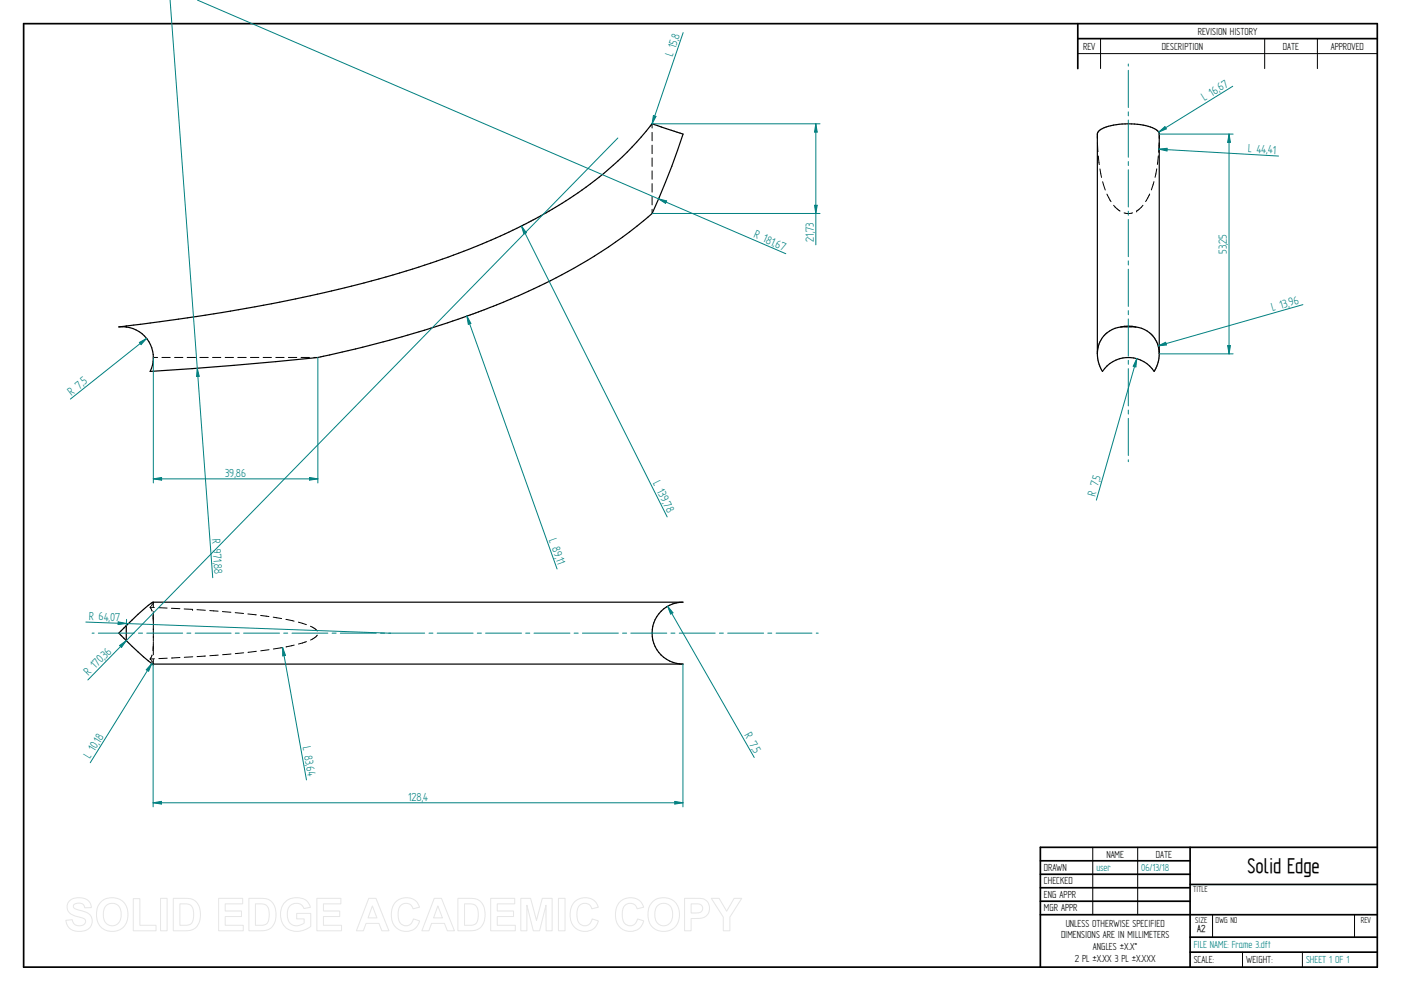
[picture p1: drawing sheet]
<svg xmlns="http://www.w3.org/2000/svg" width="594mm" height="420mm" viewBox="0 0 594 420" stroke-linecap="round" stroke-linejoin="round" font-family="sans-serif">
<g fill="none" stroke="#000" stroke-width=".72">
<path d="M10 10h574v400h-574zM457 10v19.1M457 16.4h127M504.6 359.2v50.8M584 359.2h-142.9v50.8M441.1 365h63.5M441.1 370.7h63.5M441.1 376.4h63.5M504.6 375h79.4M441.1 382.1h63.5M441.1 387.8h142.9M504.6 397.3h79.4"/>
<path d="M504.6 403.7h79.4"/>
</g>
<g fill="none" stroke="#000" stroke-width=".42">
<path d="M466.7 16.4v12.7M536.3 16.4v12.7M558.6 16.4v12.7M457 22.7h127M276.5 52.5v1.8M276.5 56.1v3.6M465.3 56.9v1.8M491.6 56.9v1.8M276.5 61.6v3.6M276.5 67v3.6M276.5 72.4v3.6M276.5 77.9v3.5"/>
<path d="M465.4 60.6l.2 3.7M465.7 66.1l.4 3.7M466.4 71.6l.7 3.6M467.6 77l1.1 3.6M489.3 77l-1.1 3.5M490.5 71.6l-.7 3.6M491.2 66.1l-.4 3.6M491.4 64.2h.1M491.5 60.5l-.1 3.7M276.5 83.3v3.6M276.5 88.7v1.8M469.4 82.3l1.7 3.2"/>
<path d="M472.2 87l2.7 2.5M476.7 90.3l1.7 .3 1.9-.3M482 89.5h.1M484.7 87l-2.7 2.5M487.5 82.3l-1.7 3.2M476.9 138.5h1M479 138.5h1M65 151.6h1.8M68.7 151.6h3.5M74 151.6h3.5M79.4 151.6h3.5M84.7 151.6h3.6"/>
<path d="M90.1 151.6h3.5M95.5 151.6h3.5M100.8 151.6h3.6M106.2 151.6h3.6M111.6 151.6h3.5M117 151.6h3.5M122.3 151.6h3.6M127.7 151.6h3.5M133 151.6h1.8M63.7 257.5l.8 1.6M63.7 257.5l1.7 .1M64 257.1l-.3 .4"/>
<path d="M64.7 256l-.4 .8M64.9 255.3h.1M65 255.4v1.9M65 259.3v3.8M65 255.4v.2M67.3 257.6l3.6 .2M72.7 257.9l3.6 .2M78.1 258.2l3.6 .2M81.7 258.4h.1M83.5 258.5l3.6 .2M88.9 258.9l3.6 .2M94.3 259.3l3.6 .3"/>
<path d="M99.7 259.8l3.6 .3M63.7 279.4l.3 .3M64.5 277.7l-.8 1.7M64.8 261l.2 3.7M65 265v6.9M65 272.2l-.2 3.6M65 273.8v3.8M65 279.6v1.9M65.5 279.3l-1.8 .1M70.9 279.1l-3.6 .1M76.3 278.8l-3.6 .2M81.7 278.5l-3.6 .2"/>
<path d="M87.1 278.1l-3.5 .3M92.5 277.7l-3.5 .3M98 277.3l-3.6 .3M103.3 276.8l-3.5 .3M105.1 260.3l3.6 .4M108.7 276.1l-3.6 .5M110.5 260.9l3.5 .5M114.1 275.5l-3.5 .4M115.9 261.7l3.5 .6M119.5 274.6l-3.6 .6M121.2 262.6l3.5 .8M124.7 273.5l-3.4 .8"/>
<path d="M126.5 263.8l3.4 1M130 272l-3.4 1M131.6 265.5l2 1.1 .9 .9M134.5 269.3l-.5 .7-2.3 1.4M64.3 280.1l.4 .7M64.9 281.6h.1M65 281.3v.1M463.4 359.2v28.6M482.4 359.2v28.6M514.2 387.9v9.4M574.4 387.9v9.4M526.9 403.7v6.3"/>
<path d="M552.3 403.7v6.3"/>
</g>
<g fill="none" stroke="#000" stroke-width=".51">
<path d="M53.5 138.2a674 674 0 0 0 124.1-25 252.1 252.1 0 0 0 69.2-32.6 137 137 0 0 0 29.7-28.1l13.1 4.4a311.4 311.4 0 0 1-13.1 33.7 234.2 234.2 0 0 1-63 37.5 463.2 463.2 0 0 1-78.7 23.5M53.5 138.3v.3M53.5 138.3l-3.1 .3h3.1M53.5 138.6a13.1 13.1 0 0 1 10.2 18.9 1749.9 1749.9 0 0 0 70.9-5.9M475.3 138.6h6.3M475.3 138.6a11.2 11.2 0 0 0-10 11.4M475.3 138.6a13.4 13.4 0 0 1 6.3 0M481.6 138.6a11.2 11.2 0 0 1 10 11.4M465.3 150v-93.1a4.5 4.5 0 0 1 3.7-3.1 30.5 30.5 0 0 1 21.1 1.1l.9 .7 .6 1.3v93.1M465.3 150a14.3 14.3 0 0 0 2.2 7.5 13.1 13.1 0 0 1 21.9 0 14.4 14.4 0 0 0 2.2-7.5M53.5 265.3v6.3M53.5 265.3l7.3-6.9 4.1-3.1h224.7a13.1 13.1 0 0 0-13.1 13.1 13.1 13.1 0 0 0 13.1 13.2h-224.7l-4.1-3.1-7.3-6.9"/>
<path d="M53.5 265.3l-3.1 3.1 3.1 3.2"/>
</g>
<path d="M221.1 95.8l61.8 123.4M221.1 95.8l2.1 2.9-1 .5z" fill="none" stroke="#008080" stroke-width=".42"/>
<path d="M221.1 95.8l2.1 2.9-1 .5z" fill="#008080"/>
<path d="M198 134l38.2 107.2M198 134l1.7 3.1-1.1 .4z" fill="none" stroke="#008080" stroke-width=".42"/>
<path d="M198 134l1.7 3.1-1.1 .4z" fill="#008080"/>
<path d="M65 151.6v53.2M134.8 151.6v53.2M131.3 202.4l3.5 .6-3.5 .6z" fill="none" stroke="#008080" stroke-width=".42"/>
<path d="M131.3 202.4l3.5 .6-3.5 .6z" fill="#008080"/>
<path d="M65 203l3.5-.6v1.2z" fill="none" stroke="#008080" stroke-width=".42"/>
<path d="M65 203l3.5-.6v1.2z" fill="#008080"/>
<path d="M59.1 145.2l3.1-1.7-2.4 2.6zM62.2 143.5l-32.4 25.7M65 203h69.8" fill="none" stroke="#008080" stroke-width=".42"/>
<path d="M59.1 145.2l3.1-1.7-2.4 2.6z" fill="#008080"/>
<path d="M72.1 0l18.1 244.9M83.6 156.1l.9 3.5h-1.2z" fill="none" stroke="#008080" stroke-width=".42"/>
<path d="M83.6 156.1l.9 3.5h-1.2z" fill="#008080"/>
<path d="M276.5 52.5h71.2M345.9 52.5l.6 3.5h-1.1zM276.5 90.5h71.2" fill="none" stroke="#008080" stroke-width=".42"/>
<path d="M345.9 52.5l.6 3.5h-1.1z" fill="#008080"/>
<path d="M345.4 87h1.1l-.6 3.5z" fill="none" stroke="#008080" stroke-width=".42"/>
<path d="M345.4 87h1.1l-.6 3.5z" fill="#008080"/>
<path d="M83.7 0l249.5 107.6M345.9 52.5v51.3M279.3 84.3l3.4 .9-.5 1z" fill="none" stroke="#008080" stroke-width=".42"/>
<path d="M279.3 84.3l3.4 .9-.5 1z" fill="#008080"/>
<path d="M289.7 13.8l-13.2 38.7M277.1 49l1.1 .4-1.7 3.1z" fill="none" stroke="#008080" stroke-width=".42"/>
<path d="M277.1 49l1.1 .4-1.7 3.1z" fill="#008080"/>
<path d="M482 152.1l-17.1 59.9M482 152.1l-.3 3.5-1.2-.3z" fill="none" stroke="#008080" stroke-width=".42"/>
<path d="M482 152.1l-.3 3.5-1.2-.3z" fill="#008080"/>
<path d="M552.5 129.2l-61.4 17.4M491.1 146.6l3.2-1.5 .3 1.2z" fill="none" stroke="#008080" stroke-width=".42"/>
<path d="M491.1 146.6l3.2-1.5 .3 1.2z" fill="#008080"/>
<g fill="none" stroke="#008080" stroke-width=".42">
<path d="M478.4 27.1v.9M478.4 29.8v15.8M522.7 36.6l-31.4 19.4M478.4 47.4v1.7M478.4 50.9v15.8M491.3 56l2.7-2.3 .6 1zM478.4 68.5v1.7M478.4 72v15.8M478.4 89.5v1.8M478.4 93v15.8M478.4 110.6v1.8M478.4 114.1v15.8"/>
<path d="M478.4 131.7v1.7M478.4 135.2v15.8M478.4 152.8v1.7M478.4 156.3v15.8M478.4 173.9v1.7M478.4 177.4v15.7M478.4 194.9v.8"/>
</g>
<path d="M491.3 56l2.7-2.3 .6 1z" fill="#008080"/>
<path d="M491.4 63.2l50.8 3M491.4 63.2l3.5-.3v1.1z" fill="none" stroke="#008080" stroke-width=".42"/>
<path d="M491.4 63.2l3.5-.3v1.1z" fill="#008080"/>
<path d="M491.6 56.9h31.3M491.6 150h31.3M520.6 146.5h1.2l-.6 3.5z" fill="none" stroke="#008080" stroke-width=".42"/>
<path d="M520.6 146.5h1.2l-.6 3.5z" fill="#008080"/>
<path d="M521.2 56.9l.6 3.5h-1.2z" fill="none" stroke="#008080" stroke-width=".42"/>
<path d="M521.2 56.9l.6 3.5h-1.2z" fill="#008080"/>
<g fill="none" stroke="#008080" stroke-width=".42">
<path d="M521.2 56.9v93.1M283.1 257l36.7 64.1M283.1 257l2.3 2.8-1.1 .5zM39.1 268.4h.8M41.7 268.4h15.2M58.7 268.4h1.7M62.2 268.4h15.3M79.2 268.4h1.7M82.8 268.4h15.2M99.8 268.4h1.7M103.3 268.4h15.2M120.3 268.4h1.7"/>
<path d="M123.8 268.4h15.2M140.8 268.4h1.7M144.3 268.4h15.2M161.4 268.4h1.7M164.8 268.4h15.3M181.9 268.4h1.7M185.4 268.4h15.2M202.4 268.4h1.7M205.9 268.4h15.2M222.9 268.4h1.8M226.4 268.4h15.3M243.5 268.4h1.7"/>
<path d="M247 268.4h15.2M264 268.4h1.7M267.5 268.4h15.2M284.5 268.4h1.7M288 268.4h15.3M305 268.4h1.7M308.6 268.4h15.2M325.6 268.4h1.7M329.1 268.4h15.2M346.1 268.4h.9"/>
</g>
<path d="M283.1 257l2.3 2.8-1.1 .5z" fill="#008080"/>
<path d="M64.9 281.6v60.5M289.6 281.6v60.5M64.9 340.4l3.5-.6v1.1z" fill="none" stroke="#008080" stroke-width=".42"/>
<path d="M64.9 340.4l3.5-.6v1.1z" fill="#008080"/>
<path d="M286.1 339.8l3.5 .6-3.5 .5z" fill="none" stroke="#008080" stroke-width=".42"/>
<path d="M286.1 339.8l3.5 .6-3.5 .5z" fill="#008080"/>
<path d="M119.8 274.5l10.2 56.2M119.8 274.5l1.3 3.4-1.2 .2zM64.9 340.4h224.7" fill="none" stroke="#008080" stroke-width=".42"/>
<path d="M119.8 274.5l1.3 3.4-1.2 .2z" fill="#008080"/>
<path d="M64.4 281.3l-26.1 42.1M64.4 281.3l-1.4 3.3-1-.6z" fill="none" stroke="#008080" stroke-width=".42"/>
<path d="M64.4 281.3l-1.4 3.3-1-.6z" fill="#008080"/>
<path d="M262 58.5l-224.8 229.8M50.7 273.7l2.8-2.1-2 2.9z" fill="none" stroke="#008080" stroke-width=".42"/>
<path d="M50.7 273.7l2.8-2.1-2 2.9z" fill="#008080"/>
<path d="M36.4 263.7l129.2 4.8M50.1 263.7l3.5 .6-3.5 .5zM53.7 262.6l-.2 2.7" fill="none" stroke="#008080" stroke-width=".42"/>
<path d="M50.1 263.7l3.5 .6-3.5 .5z" fill="#008080"/>
<g fill="none" stroke="#e6e6e6" stroke-width=".42">
<path d="M29.6 381.8a6.5 6.5 0 0 1 8.5 .8l.6 2.2-2.8 .1a2.7 2.7 0 0 0-2.1-2 2.7 2.7 0 0 0-2.7 1.1 1.87 1.87 0 0 0 2.2 1.8l1.4 .4a4.4 4.4 0 0 1 4 6.2 6.4 6.4 0 0 1-9.1 1.3l-1.2-1.8-.5-1.7 2.7-.3a2.94 2.94 0 0 0 2.6 2.6 2.94 2.94 0 0 0 3.1-1.9 2.67 2.67 0 0 0-2.9-1.8 4.9 4.9 0 0 1-5-4.3l.4-1.6zM42.8 382.4a6.9 6.9 0 0 1 8.3-.8 6.9 6.9 0 0 1 3 7.7 6.7 6.7 0 0 1-8 5.5 6.7 6.7 0 0 1-5.1-8.3 6.1 6.1 0 0 1 1.8-4.1zM44.8 384.2a3.9 3.9 0 0 1 4.6-.8 3.9 3.9 0 0 1 2 4.3 3.8 3.8 0 0 1-1.9 4.3 3.8 3.8 0 0 1-4.6-.7 6.6 6.6 0 0 1-.1-7.1zM56.5 381h2.8v11.3h6.9v2.3h-9.7zM68.1 380.9h2.8v13.7h-2.8zM73.5 380.9h5a5.9 5.9 0 0 1 6.5 7 5.9 5.9 0 0 1-6.3 6.7h-5.2zM76.3 383.2h1.8a3.4 3.4 0 0 1 4 3.9v1.2a3.2 3.2 0 0 1-3.8 4h-2zM92.7 380.9h10.2v2.3h-7.4v3h6.9v2.4h-6.9v3.7h7.7v2.3h-10.5zM105.5 380.9h5.1a5.9 5.9 0 0 1 6.4 7 5.9 5.9 0 0 1-6.3 6.7h-5.2zM108.3 383.2h1.9a3.4 3.4 0 0 1 4 3.9v1.2a3.2 3.2 0 0 1-3.8 4h-2.1zM120.9 382.4a7.3 7.3 0 0 1 9.7 .1l1 2.2-2.7 .5a3.7 3.7 0 0 0-4.6-2 3.7 3.7 0 0 0-2.5 4.4 4.2 4.2 0 0 0 2.2 4.5 4.2 4.2 0 0 0 5-.8v-1.7h-3.2v-2.3h6v5.4a8.1 8.1 0 0 1-11.8-.8 8.3 8.3 0 0 1 .9-9.5zM134.4 380.9h10.2v2.3h-7.4v3h6.9v2.4h-6.9v3.7h7.6v2.3h-10.4z"/>
<path d="M156.4 380.9h3l5.5 13.7h-3l-1.2-3.1h-5.5l-1.1 3.1h-3zM157.9 384.1l1.9 5.1h-3.7zM167.7 382.5a6 6 0 0 1 10.2 2.1l-2.8 .7a3.2 3.2 0 0 0-3.9-2.2 3.2 3.2 0 0 0-2.4 3.8 4.6 4.6 0 0 0 2.5 5.5 3.2 3.2 0 0 0 4-2.8l2.6 .8a6.1 6.1 0 0 1-7.2 4.3 6.1 6.1 0 0 1-4.8-6.8 7.7 7.7 0 0 1 1.8-5.4zM184.1 380.9h3.1l5.5 13.7h-3l-1.2-3.1h-5.5l-1.1 3.1h-3zM185.7 384.1l1.9 5.1h-3.8zM194.2 380.9h5a5.9 5.9 0 0 1 6.5 7 5.9 5.9 0 0 1-6.3 6.7h-5.2zM197 383.2h1.8a3.4 3.4 0 0 1 4 3.9v1.2a3.2 3.2 0 0 1-3.8 4h-2zM208.1 380.9h10.2v2.3h-7.4v3h6.9v2.4h-6.9v3.7h7.6v2.3h-10.4zM220.8 380.9h4.2l2.5 9.3 2.4-9.3h4.2v13.7h-2.5l-.1-10.8-2.7 10.8h-2.7l-2.7-10.8v10.8h-2.6zM236.8 380.9h2.8v13.7h-2.8zM243.5 382.5a6 6 0 0 1 10.2 2.1l-2.8 .7a3.2 3.2 0 0 0-3.8-2.2 3.2 3.2 0 0 0-2.4 3.8 4.6 4.6 0 0 0 2.4 5.5 3.2 3.2 0 0 0 4-2.8l2.6 .8a6.1 6.1 0 0 1-7.2 4.3 6.1 6.1 0 0 1-4.7-6.8 7.7 7.7 0 0 1 1.7-5.4zM262.7 382.5a6 6 0 0 1 10.2 2.1l-2.7 .7a3.2 3.2 0 0 0-3.9-2.2 3.2 3.2 0 0 0-2.4 3.8 4.6 4.6 0 0 0 2.4 5.5 3.2 3.2 0 0 0 4-2.8l2.7 .8a6.1 6.1 0 0 1-7.2 4.3 6.1 6.1 0 0 1-4.8-6.8 7.7 7.7 0 0 1 1.7-5.4z"/>
<path d="M276.7 382.4a6.9 6.9 0 0 1 8.3-.8 6.9 6.9 0 0 1 3 7.7 6.7 6.7 0 0 1-8.1 5.5 6.7 6.7 0 0 1-5.1-8.3 6.1 6.1 0 0 1 1.9-4.1zM278.7 384.2a3.9 3.9 0 0 1 4.6-.8 3.9 3.9 0 0 1 1.9 4.3 3.8 3.8 0 0 1-1.8 4.3 3.8 3.8 0 0 1-4.7-.7 6.6 6.6 0 0 1 0-7.1zM290.3 380.9h5.2a4.4 4.4 0 0 1 5.4 4.3 4.4 4.4 0 0 1-5.4 4.2h-2.4v5.2h-2.8zM293.1 383.2h1.8a2.1 2.1 0 0 1 2.6 .6 2.1 2.1 0 0 1 0 2.6 3.4 3.4 0 0 1-2.9 .7h-1.5zM301.6 380.9h3.3l3.2 5.4 3.2-5.4h3.2l-5 7.9v5.8h-2.8v-5.8z"/>
</g>
<text font-size="10.1" x="529" y="370.2">Solid Edge</text>
<g font-size="5.6" fill="#008080">
<text x="287.8" y="16.8" transform="rotate(-71 287.8 16.8)">8</text>
<text x="285.2" y="24.2" transform="rotate(-71 285.2 24.2)">L 15,</text>
<text x="517.5" y="38.7" transform="rotate(-32 517.5 38.7)">67</text>
<text x="510.8" y="42.9" transform="rotate(-32 510.8 42.9)">L 16,</text>
<text x="529.1" y="64.5" transform="rotate(3 529.1 64.5)">L 44,</text>
<text x="537.5" y="65" transform="rotate(3 537.5 65)">41</text>
<text x="319.3" y="100.6" transform="rotate(23 319.3 100.6)">R 181,</text>
<text x="328.4" y="104.5" transform="rotate(23 328.4 104.5)">67</text>
<text x="345.1" y="102.6" transform="rotate(-90 345.1 102.6)">21,73</text>
<text x="520.3" y="107.7" transform="rotate(-90 520.3 107.7)">53,25</text>
<text x="539.6" y="131.9" transform="rotate(-16 539.6 131.9)">L 13,</text>
<text x="546.9" y="129.8" transform="rotate(-16 546.9 129.8)">96</text>
<text x="30.3" y="167.8" transform="rotate(-38 30.3 167.8)">R 7,</text>
<text x="35.8" y="163.4" transform="rotate(-38 35.8 163.4)">5</text>
<text x="95.4" y="202.1">39,86</text>
<text x="466.3" y="203.9" transform="rotate(-74 466.3 203.9)">5</text>
<text x="276.8" y="205" transform="rotate(63 276.8 205)">L 139,</text>
<text x="281.1" y="213.7" transform="rotate(63 281.1 213.7)">78</text>
<text x="464.4" y="210.7" transform="rotate(-74 464.4 210.7)">R 7,</text>
<text x="89.9" y="228.6" transform="rotate(86 89.9 228.6)">R 971,</text>
<text x="232.7" y="228.9" transform="rotate(70 232.7 228.9)">L 89,</text>
<text x="90.7" y="239.2" transform="rotate(86 90.7 239.2)">88</text>
<text x="235.7" y="237" transform="rotate(70 235.7 237)">11</text>
<text x="37.6" y="262.9" transform="rotate(2 37.6 262.9)">R 64,</text>
<text x="46.7" y="263.2" transform="rotate(2 46.7 263.2)">07</text>
<text x="44.8" y="279.3" transform="rotate(-46 44.8 279.3)">36</text>
<text x="37.5" y="286.8" transform="rotate(-46 37.5 286.8)">R 170,</text>
<text x="315.5" y="311.8" transform="rotate(60 315.5 311.8)">R 7,</text>
<text x="42.3" y="315.3" transform="rotate(-58 42.3 315.3)">18</text>
<text x="128.4" y="316.9" transform="rotate(80 128.4 316.9)">L 83,</text>
<text x="319" y="317.9" transform="rotate(60 319 317.9)">5</text>
<text x="38.1" y="321.9" transform="rotate(-58 38.1 321.9)">L 10,</text>
<text x="129.9" y="325.2" transform="rotate(80 129.9 325.2)">64</text>
<text x="173" y="339.5">128,4</text>
</g>
<g font-size="4.9">
<text x="507.9" y="14.7">REVISION HISTORY</text>
<text x="459.3" y="21">REV</text>
<text x="492.7" y="21">DESCRIPTION</text>
<text x="544" y="21">DATE</text>
<text x="564.3" y="21">APPROVED</text>
<text x="469.1" y="363.6">NAME</text>
<text x="490.1" y="363.6">DATE</text>
<text x="442.7" y="369.3">DRAWN</text>
<text x="442.7" y="375">CHECKED</text>
<text x="442.7" y="380.7">ENG APPR</text>
<text x="442.7" y="386.4">MGR APPR</text>
<text x="451.9" y="392.9">UNLESS OTHERWISE SPECIFIED</text>
<text x="449.9" y="397.9">DIMENSIONS ARE IN MILLIMETERS</text>
<text x="455.7" y="407.8">2 PL ±X.XX 3 PL ±X.XXX</text>
<text x="463.5" y="402.9">ANGLES ±X.X°</text>
<text x="506.2" y="408.3">SCALE:</text>
<text x="528.4" y="408.3">WEIGHT:</text>
</g>
<g font-size="4.9" fill="#008080">
<text x="464.9" y="369.3">user</text>
<text x="483.9" y="369.3">06/13/18</text>
<text x="506.2" y="402">FILE NAME: Frame 3.dft</text>
<text x="553.8" y="408.4">SHEET 1 OF 1</text>
</g>
<text font-size="4.8" x="507.7" y="395.3">A2</text>
<g font-size="4.1">
<text x="505.9" y="378.3">TITLE</text>
<text x="506.9" y="391.1">SIZE</text>
<text x="515.4" y="391.1">DWG NO</text>
<text x="577" y="391.1">REV</text>
</g>
</svg>
